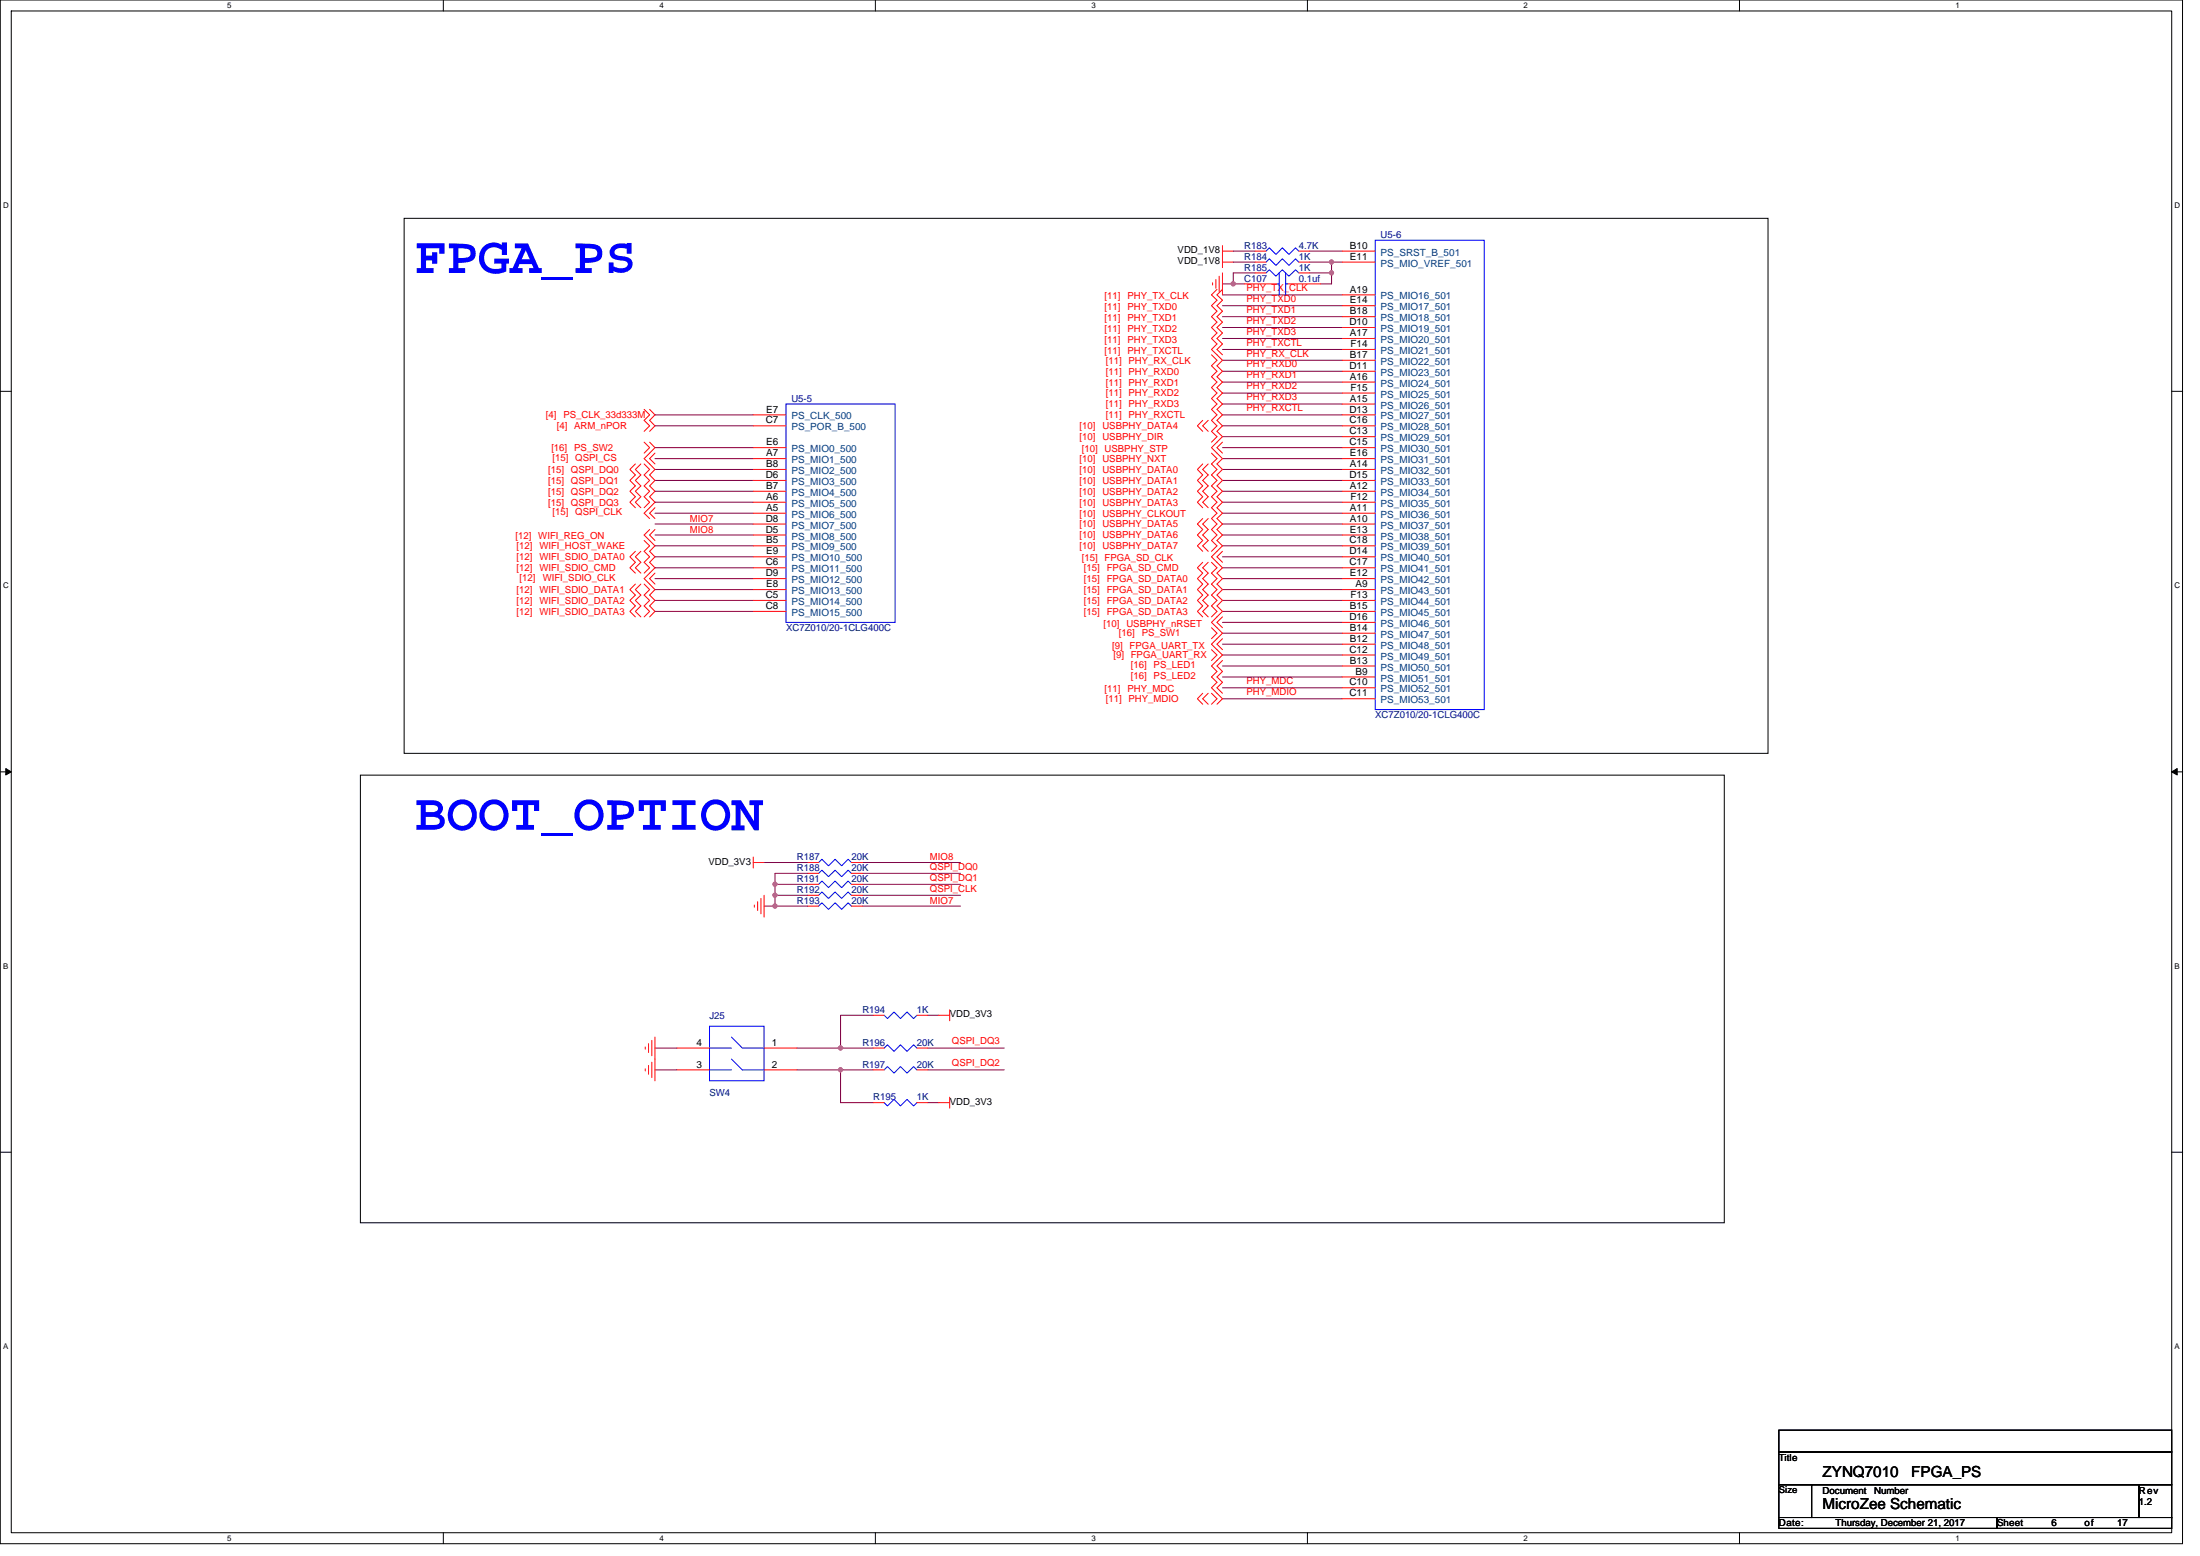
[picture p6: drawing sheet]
<svg xmlns="http://www.w3.org/2000/svg" width="297mm" height="210mm" viewBox="0 0 297 210" stroke-linecap="round" stroke-linejoin="round" font-family="sans-serif">
<path d="M0 0h294.7v208.3h-294.7zM1.5 1.5h291.7v205.3h-291.7z" fill="none" stroke="#000" stroke-width=".14"/>
<g fill="#fff">
<path d="M30.7 .1h.6v1.2h-.6z"/>
<path d="M30.7 207h.6v1.2h-.6z"/>
</g>
<path d="M59.9 0v1.5M59.9 206.8v1.5" fill="none" stroke="#000" stroke-width=".14"/>
<g fill="#fff">
<path d="M89 .1h.6v1.2h-.6z"/>
<path d="M89 207h.6v1.2h-.6z"/>
</g>
<path d="M118.2 0v1.5M118.2 206.8v1.5" fill="none" stroke="#000" stroke-width=".14"/>
<g fill="#fff">
<path d="M147.4 .1h.5v1.2h-.5z"/>
<path d="M147.4 207h.5v1.2h-.5z"/>
</g>
<path d="M176.5 0v1.5M176.5 206.8v1.5" fill="none" stroke="#000" stroke-width=".14"/>
<g fill="#fff">
<path d="M205.7 .1h.6v1.2h-.6z"/>
<path d="M205.7 207h.6v1.2h-.6z"/>
</g>
<path d="M234.9 0v1.5M234.9 206.8v1.5" fill="none" stroke="#000" stroke-width=".14"/>
<g fill="#fff">
<path d="M264 .1h.6v1.2h-.6z"/>
<path d="M264 207h.6v1.2h-.6z"/>
<path d="M.4 27.1h.8v1.2h-.8z"/>
<path d="M293.6 27.1h.7v1.2h-.7z"/>
<path d="M.4 78.5h.8v1.2h-.8z"/>
<path d="M293.6 78.5h.7v1.2h-.7z"/>
</g>
<path d="M0 52.8h1.5M293.2 52.8h1.5" fill="none" stroke="#000" stroke-width=".14"/>
<g fill="#fff">
<path d="M.4 129.8h.7v1.2h-.7z"/>
<path d="M293.6 129.8h.7v1.2h-.7z"/>
</g>
<path d="M0 104.2h1.5M293.2 104.2h1.5" fill="none" stroke="#000" stroke-width=".14"/>
<path d="M.8 103.7l.7 .5-.7 .4zM293.2 104.2l.8-.5v.9z" fill="#000" stroke="#000" stroke-width=".14"/>
<g fill="#fff">
<path d="M.4 181.1h.7v1.2h-.7z"/>
<path d="M293.6 181.1h.7v1.2h-.7z"/>
</g>
<path d="M54.6 29.5h184.1v72.2h-184.1zM48.7 104.6h184.1v60.4h-184.1zM0 155.5h1.5M293.2 155.5h1.5M240.2 193h53v2.9h-53zM240.2 195.9h53v4.5h-53zM240.2 200.4h4.4v4.4h-4.4zM240.2 204.8h29.4v1.4h-29.4zM244.6 200.4h44.2v4.4h-44.2zM269.6 204.8h23.6v1.4h-23.6zM288.8 200.4h4.4v4.4h-4.4z" fill="none" stroke="#000" stroke-width=".14"/>
<g fill="none" stroke="#800040" stroke-width=".14">
<path d="M165.1 39.8h16.1M165.1 38.3h1.4M166.5 38.3h1.5M166.5 33.9h3M166.5 35.4h3M169.5 36.8h-3v1.5M176.8 36.8h3M176.8 33.9h4.4M176.8 35.4h3M179.8 36.8v1.5h-1.5M179.8 35.4h1.4M179.8 35.4v1.4"/>
<path d="M88.4 57.5h13.3M88.4 56h13.3M165.1 45.7h16.1M165.1 44.2h16.1M165.1 42.7h16.1M165.1 41.3h16.1M165.1 48.6h16.1M165.1 54.5h16.1M165.1 50.1h16.1M165.1 53h16.1M165.1 47.2h16.1M165.1 56h16.1"/>
<path d="M165.1 51.6h16.1M165.1 57.5h16.1M165.1 58.9h16.1M88.4 73.7h13.3M88.4 70.7h13.3M88.4 63.4h13.3M88.4 66.3h13.3M88.4 64.8h13.3M88.4 67.8h13.3M88.4 61.9h13.3M88.4 69.3h13.3M88.4 60.4h13.3"/>
<path d="M88.4 76.6h13.3M88.4 79.6h13.3M88.4 75.1h13.3M88.4 78.1h13.3M88.4 72.2h13.3M165.1 67.8h16.1M165.1 66.3h16.1M165.1 64.8h16.1M165.1 70.7h16.1M165.1 73.7h16.1M165.1 72.2h16.1M165.1 61.9h16.1"/>
<path d="M165.1 63.4h16.1M165.1 69.3h16.1M165.1 60.4h16.1M165.1 75.1h16.1M165.1 76.6h16.1M165.1 79.6h16.1M165.1 78.1h16.1M88.4 81h13.3M88.4 82.5h13.3M165.1 94.3h16.1M165.1 92.8h16.1M165.1 86.9h16.1"/>
<path d="M165.1 88.4h16.1M165.1 84h16.1M165.1 81h16.1M165.1 82.5h16.1M165.1 89.9h16.1M165.1 91.4h16.1M165.1 85.4h16.1M103.2 116.4h5.9M104.6 119.3v1.5M104.6 119.3h4.5M109.1 117.9h-4.5v1.4M116.4 116.4h13.3"/>
<path d="M116.4 119.3h13.3M116.4 117.9h13.3M103.2 122.3h1.4M104.6 120.8h4.5M104.6 122.3h4.5M104.6 120.8v1.5M116.4 122.3h13.3M116.4 120.8h13.3M117.9 137h-4.4v4.4M125.3 137h1.4M88.4 144.4h3M88.4 141.4h3"/>
<path d="M107.6 141.4h5.9M107.6 144.4h5.9M113.5 144.4v4.4h4.4M113.5 141.4h4.4M113.5 144.4h4.4M125.3 148.8h1.4M125.3 144.4h10.3M125.3 141.4h10.3"/>
</g>
<g fill="#f0f" stroke="#f0f" stroke-width=".14">
<circle cx="179.8" cy="35.4" r=".29"/>
<circle cx="179.8" cy="36.8" r=".29"/>
<circle cx="166.5" cy="38.3" r=".29"/>
<circle cx="104.6" cy="119.3" r=".29"/>
<circle cx="104.6" cy="122.3" r=".29"/>
<circle cx="104.6" cy="120.8" r=".29"/>
<circle cx="113.5" cy="141.4" r=".29"/>
<circle cx="113.5" cy="144.4" r=".29"/>
</g>
<g fill="none" stroke="#f00" stroke-width=".14">
<path d="M163.7 38.2v.3M164.2 37.7v1.2M164.3 39.1l-.7 .7 .7 .7-.7 .8 .7 .7-.7 .7 .7 .8-.7 .7 .7 .7-.7 .8 .7 .7-.7 .8 1.5 1.4-.8 .8 .8 .7-.8 .7 .8 .8-.8 .7 .8 .7-.8 .8 .8 .7-.8 .7 .8 .8-.8 .7 .8 .8-.8 .7 .8 .7-1.5 1.5 1.5 1.5-.8 .7 .8 .8-.8 .7 .8 .7-.8 .8 .8 .7-.8 .7 .8 .8-.8 .7 .8 .8-.8 .7 .8 .7-.8 .8 .8 .7-.8 .7 .8 .8-1.5 1.4 1.5 1.5-.8 .7 .8 .8-.8 .7 .8 .8-.8 .7 .8 .7-.8 .8 .8 .7-1.5 1.5 1.5 1.4-1.5 1.5 1.5 1.5-1.5 1.5 .7 .7-.7 .8 .7 .7-.7 .7 1.5 1.5-.8 .7M164.6 37.3v2M165.1 39.1l-.8 .7 .8 .7-.8 .8 .8 .7-.8 .7 .8 .8-.8 .7 .8 .7-.8 .8 .8 .7-.8 .8 .8 .7M165.1 33.9h1.4M165.1 33.1v3M165.1 35.4h1.4M165.1 36.8v3M168 38.3h4.4M169.5 35.4h1.4M169.5 36.8h1.4"/>
<path d="M169.5 33.9h1.4M173.9 38.3h4.4M175.4 35.4h1.4M175.4 36.8h1.4M175.4 33.9h1.4M181.2 35.4h4.5M181.2 33.9h4.5M181.2 39.8h4.5M87 55.2l.7 .8-.7 .7 .7 .8-.7 .7M87 59.7l.7 .7-.7 .8M87.7 59.7l.7 .7-1.4 1.5 1.4 1.5-.7 .7 .7 .7-.7 .8 .7 .7-.7 .7 .7 .8-1.4 1.5 .7 .7M87.7 55.2l.7 .8-.7 .7 .7 .8-.7 .7"/>
<path d="M101.7 56h4.4M101.7 57.5h4.4M162.4 56.7l-.7 .8 .7 .7M163.1 56.7l-.7 .8 .7 .7M163.6 47.9l.7 .7-.7 .8 .7 .7-.7 .7 .7 .8-.7 .7 .7 .7-.7 .8 .7 .7-.7 .7 .7 .8-.7 .7 .7 .8-.7 .7 .7 .7-.7 .8M165.1 59.7l-.8 .7 .8 .8M181.2 41.3h4.5M181.2 44.2h4.5M181.2 47.2h4.5M181.2 50.1h4.5M181.2 53h4.5M181.2 56h4.5"/>
<path d="M181.2 58.9h4.5M181.2 42.7h4.5M181.2 45.7h4.5M181.2 48.6h4.5M181.2 51.6h4.5M181.2 54.5h4.5M181.2 57.5h4.5M85.8 62.6l-.8 .8 .8 .7-.8 .7 .8 .8-.8 .7 .8 .7-.8 .8 .8 .7M85.8 78.8l-.8 .8 .8 .7-.8 .7 .8 .8-.8 .7 .8 .7M85.8 74.4l-.8 .7 .8 .8-.8 .7 .8 .7M86.5 62.6l-.7 .8 .7 .7-.7 .7 .7 .8-.7 .7 .7 .7-.7 .8 .7 .7M86.5 78.8l-.7 .8 .7 .7-.7 .7 .7 .8-.7 .7 .7 .7"/>
<path d="M86.5 74.4l-.7 .7 .7 .8-.7 .7 .7 .7M87 62.6l.7 .8-.7 .7 .7 .7-.7 .8 .7 .7-.7 .7 .7 .8-.7 .7M87 78.8l.7 .8-.7 .7 .7 .7-.7 .8 .7 .7-.7 .7M87 72.9l.7 .8-.7 .7 .7 .7-.7 .8 .7 .7-.7 .7M87.7 71.5l-.7 .7 1.4 1.5-.7 .7 .7 .7-.7 .8 .7 .7-1.4 1.5 1.4 1.5-.7 .7 .7 .7-.7 .8 .7 .7-.7 .7M88.4 61.2l-.7 .7 .7 .7M88.4 68.5l-.7 .8 .7 .7M88.4 77.3l-.7 .8 .7 .7M88.4 71.5l-.7 .7 .7 .7M101.7 79.6h4.4M101.7 78.1h4.4M101.7 76.6h4.4"/>
<path d="M101.7 75.1h4.4M101.7 73.7h4.4M101.7 72.2h4.4M101.7 70.7h4.4M101.7 69.3h4.4M101.7 67.8h4.4M101.7 66.3h4.4M101.7 64.8h4.4M101.7 63.4h4.4M101.7 61.9h4.4M101.7 60.4h4.4M162.4 62.6l-.7 .8 .7 .7-.7 .7 .7 .8-.7 .7 .7 .7-.7 .8 .7 .7"/>
<path d="M162.4 70l-.7 .7 .7 .8-.7 .7 .7 .7-.7 .8 .7 .7M162.4 75.9l-.7 .7 .7 .7-.7 .8 .7 .7-.7 .8 .7 .7-.7 .7 .7 .8-.7 .7 .7 .7M163.1 62.6l-.7 .8 .7 .7-.7 .7 .7 .8-.7 .7 .7 .7-.7 .8 .7 .7M163.1 70l-.7 .7 .7 .8-.7 .7 .7 .7-.7 .8 .7 .7M163.1 75.9l-.7 .7 .7 .7-.7 .8 .7 .7-.7 .8 .7 .7-.7 .7 .7 .8-.7 .7 .7 .7M163.6 61.2l.7 .7-.7 .7 .7 .8-.7 .7 .7 .7-.7 .8 .7 .7-.7 .7 .7 .8-.7 .7 .7 .8-.7 .7 .7 .7-.7 .8 .7 .7-.7 .7 .7 .8-.7 .7M163.6 75.9l.7 .7-.7 .7 .7 .8-.7 .7 .7 .8-.7 .7 .7 .7-.7 .8 .7 .7-.7 .7M165.1 74.4l-.8 .7 .8 .8M181.2 61.9h4.5M181.2 64.8h4.5M181.2 67.8h4.5M181.2 72.2h4.5"/>
<path d="M181.2 75.1h4.5M181.2 78.1h4.5M181.2 60.4h4.5M181.2 63.4h4.5M181.2 66.3h4.5M181.2 69.3h4.5M181.2 70.7h4.5M181.2 73.7h4.5M181.2 76.6h4.5M181.2 79.6h4.5M101.7 82.5h4.4M101.7 81h4.4"/>
<path d="M162.4 93.6l-.7 .7 .7 .7M163.1 93.6l-.7 .7 .7 .7M163.6 87.7l.7 .7-.7 .7M163.6 84.7l.7 .7-.7 .8M163.6 93.6l.7 .7-.7 .7M165.1 89.1l-.8 .8 .8 .7-.8 .8 .8 .7-.8 .7 .8 .8M165.1 86.2l-.8 .7 .8 .8M165.1 83.2l-.8 .8 .8 .7M181.2 81h4.5M181.2 84h4.5M181.2 86.9h4.5M181.2 89.9h4.5"/>
<path d="M181.2 92.8h4.5M181.2 82.5h4.5M181.2 85.4h4.5M181.2 88.4h4.5M181.2 91.4h4.5M181.2 94.3h4.5M101.7 116.4h1.5M101.7 115.7v1.4M109.1 119.3h1.4M109.1 116.4h1.4M109.1 117.9h1.4M115 119.3h1.4"/>
<path d="M115 116.4h1.4M115 117.9h1.4M88.4 140v5.9M101.9 122.1v.3M102.3 121.7v1.2M102.7 121.2v2.1M103.2 120.8v3M109.1 120.8h1.4M109.1 122.3h1.4M115 120.8h1.4M115 122.3h1.4M117.9 137h1.5"/>
<path d="M123.8 137h1.5M126.7 137h1.5M128.2 136.3v1.5M87.1 141.3v.3M87.1 144.2v.3M87.6 140.8v1.2M87.6 143.8v1.2M88 140.4v2.1M88 143.3v2.1M91.4 144.4h4.4M91.4 141.4h4.4M103.2 141.4h4.4"/>
<path d="M103.2 144.4h4.4M117.9 141.4h1.5M117.9 144.4h1.5M117.9 148.8h1.5M123.8 141.4h1.5M123.8 144.4h1.5M123.8 148.8h1.5M126.7 148.8h1.5M128.2 148.1v1.4"/>
</g>
<g fill="none" stroke="#00f" stroke-width=".14">
<path d="M170.9 35.4l.5-.5 .9 .9 .8-.9 .9 .9 .9-.9 .5 .5M170.9 36.8l.5-.4 .9 .9 .8-.9 .9 .9 .9-.9 .5 .4M170.9 33.9l.5-.5 .9 .9 .8-.9 .9 .9 .9-.9 .5 .5M172.4 38.3h.3M172.7 36.8v3M173.6 38.3h.3M173.6 36.8v3M185.7 32.4h14.7v63.4h-14.7zM106.1 54.5h14.8v29.5h-14.8zM110.5 119.3l.5-.4 .9 .9 .9-.9 .8 .9 .9-.9 .5 .4M110.5 116.4l.5-.4 .9 .8 .9-.8 .8 .8 .9-.8 .5 .4M110.5 117.9l.5-.5 .9 .9 .9-.9 .8 .9 .9-.9 .5 .5"/>
<path d="M95.8 138.5h7.4v7.4h-7.4zM98.8 140l1.4 1.4h3M110.5 120.8l.5-.4 .9 .8 .9-.8 .8 .8 .9-.8 .5 .4M110.5 122.3l.5-.5 .9 .9 .9-.9 .8 .9 .9-.9 .5 .5M119.4 137l.4 .5 .9-.9 .9 .9 .9-.9 .9 .9 .4-.5M95.8 141.4h3M95.8 144.4h3M98.8 142.9l1.4 1.5h3M119.4 141.4l.4-.4 .9 .9 .9-.9 .9 .9 .9-.9 .4 .4M119.4 144.4l.4-.5 .9 .9 .9-.9 .9 .9 .9-.9 .4 .5M119.4 148.8l.4 .4 .9-.8 .9 .8 .9-.8 .9 .8 .4-.4"/>
</g>
<g font-size="7.1" fill="#00f">
<text x="56" y="36.8">FPGA_PS</text>
<text x="56" y="112">BOOT_OPTION</text>
</g>
<g font-size="2.1">
<text x="246.1" y="203.7">MicroZee Schematic</text>
<text x="246.1" y="199.3">ZYNQ7010</text>
<text x="258.1" y="199.3">FPGA_PS</text>
</g>
<g font-size="1.3">
<text x="159" y="34.2">VDD_1V8</text>
<text x="159" y="35.7">VDD_1V8</text>
<text x="182.3" y="35.1">E11</text>
<text x="182.3" y="33.6">B10</text>
<text x="182.3" y="40.9">E14</text>
<text x="182.3" y="39.5">A19</text>
<text x="182.2" y="43.9">D10</text>
<text x="182.3" y="42.4">B18</text>
<text x="182.3" y="45.4">A17</text>
<text x="182.3" y="46.8">F14</text>
<text x="182.2" y="49.8">D11</text>
<text x="182.3" y="48.3">B17</text>
<text x="182.3" y="51.2">A16</text>
<text x="182.3" y="52.7">F15</text>
<text x="103.4" y="57.2">C7</text>
<text x="103.5" y="55.7">E7</text>
<text x="182.2" y="55.7">D13</text>
<text x="182.2" y="58.6">C13</text>
<text x="182.2" y="57.2">C16</text>
<text x="182.3" y="54.2">A15</text>
<text x="103.4" y="64.5">D6</text>
<text x="103.5" y="66">B7</text>
<text x="103.5" y="63">B8</text>
<text x="103.5" y="61.6">A7</text>
<text x="103.5" y="60.1">E6</text>
<text x="182.2" y="64.5">D15</text>
<text x="182.2" y="60.1">C15</text>
<text x="182.3" y="61.6">E16</text>
<text x="182.3" y="63">A14</text>
<text x="182.3" y="66">A12</text>
<text x="103.4" y="71.9">D5</text>
<text x="103.4" y="70.4">D8</text>
<text x="103.5" y="68.9">A5</text>
<text x="103.5" y="67.5">A6</text>
<text x="182.3" y="71.9">E13</text>
<text x="182.3" y="68.9">A11</text>
<text x="182.3" y="70.4">A10</text>
<text x="182.3" y="67.5">F12</text>
<text x="103.4" y="77.8">D9</text>
<text x="103.4" y="76.3">C6</text>
<text x="103.5" y="74.8">E9</text>
<text x="103.5" y="73.3">B5</text>
<text x="182.2" y="74.8">D14</text>
<text x="182.2" y="73.3">C18</text>
<text x="182.2" y="76.3">C17</text>
<text x="182.3" y="77.8">E12</text>
<text x="103.4" y="82.2">C8</text>
<text x="103.4" y="80.7">C5</text>
<text x="103.5" y="79.2">E8</text>
<text x="182.2" y="83.7">D16</text>
<text x="182.3" y="82.2">B15</text>
<text x="182.3" y="80.7">F13</text>
<text x="183" y="79.2">A9</text>
<text x="182.2" y="88.1">C12</text>
<text x="182.3" y="86.6">B12</text>
<text x="182.3" y="89.6">B13</text>
<text x="182.3" y="85.1">B14</text>
<text x="182.2" y="92.5">C10</text>
<text x="182.2" y="94">C11</text>
<text x="183" y="91">B9</text>
<text x="95.6" y="116.7">VDD_3V3</text>
<text x="128.2" y="137.3">VDD_3V3</text>
<text x="94" y="141.1">4</text>
<text x="104.2" y="141.1">1</text>
<text x="94" y="144.1">3</text>
<text x="104.2" y="144.1">2</text>
<text x="128.2" y="149.1">VDD_3V3</text>
<text x="240.2" y="197.1">Title</text>
<text x="240.2" y="201.5">Size</text>
<text x="246.1" y="201.5">Document</text>
<text x="253" y="201.5">Number</text>
<text x="288.8" y="201.5">Rev</text>
<text x="288.8" y="203">1.2</text>
<text x="240.2" y="206">Date:</text>
<text x="247.8" y="206">Thursday, December 21, 2017</text>
<text x="269.6" y="206">Sheet</text>
<text x="277" y="206">6</text>
<text x="281.4" y="206">of</text>
<text x="285.9" y="206">17</text>
</g>
<g font-size="1.3" fill="#000080">
<text x="168" y="35.1">R184</text>
<text x="168" y="33.6">R183</text>
<text x="175.4" y="35.1">1K</text>
<text x="175.4" y="33.6">4.7K</text>
<text x="186.4" y="32.1">U5-6</text>
<text x="168" y="36.6">R185</text>
<text x="168" y="38">C107</text>
<text x="175.4" y="36.6">1K</text>
<text x="175.4" y="38">0.1uf</text>
<text x="106.8" y="54.2">U5-5</text>
<text x="106.1" y="85.2">XC7Z010/20-1CLG400C</text>
<text x="185.7" y="96.9">XC7Z010/20-1CLG400C</text>
<text x="107.6" y="119">R191</text>
<text x="107.6" y="116.1">R187</text>
<text x="107.6" y="117.6">R188</text>
<text x="115" y="119">20K</text>
<text x="115" y="116.1">20K</text>
<text x="115" y="117.6">20K</text>
<text x="107.6" y="120.5">R192</text>
<text x="107.6" y="122">R193</text>
<text x="115" y="120.5">20K</text>
<text x="115" y="122">20K</text>
<text x="95.8" y="137.5">J25</text>
<text x="116.4" y="136.7">R194</text>
<text x="123.8" y="136.7">1K</text>
<text x="116.4" y="141.1">R196</text>
<text x="123.8" y="141.1">20K</text>
<text x="95.8" y="147.9">SW4</text>
<text x="116.4" y="144.1">R197</text>
<text x="117.9" y="148.5">R195</text>
<text x="123.8" y="144.1">20K</text>
<text x="123.8" y="148.5">1K</text>
</g>
<g font-size="1.3" fill="#004080">
<text x="186.4" y="36">PS_MIO_VREF_501</text>
<text x="186.4" y="34.5">PS_SRST_B_501</text>
<text x="186.4" y="41.9">PS_MIO17_501</text>
<text x="186.4" y="40.4">PS_MIO16_501</text>
<text x="186.4" y="44.8">PS_MIO19_501</text>
<text x="186.4" y="47.8">PS_MIO21_501</text>
<text x="186.4" y="43.3">PS_MIO18_501</text>
<text x="186.4" y="46.3">PS_MIO20_501</text>
<text x="186.4" y="50.7">PS_MIO23_501</text>
<text x="186.4" y="53.7">PS_MIO25_501</text>
<text x="186.4" y="49.2">PS_MIO22_501</text>
<text x="186.4" y="52.2">PS_MIO24_501</text>
<text x="106.9" y="56.6">PS_CLK_500</text>
<text x="106.9" y="58.1">PS_POR_B_500</text>
<text x="186.4" y="56.6">PS_MIO27_501</text>
<text x="186.4" y="59.5">PS_MIO29_501</text>
<text x="186.4" y="55.1">PS_MIO26_501</text>
<text x="186.4" y="58.1">PS_MIO28_501</text>
<text x="106.9" y="65.4">PS_MIO3_500</text>
<text x="106.9" y="64">PS_MIO2_500</text>
<text x="106.9" y="62.5">PS_MIO1_500</text>
<text x="106.9" y="61">PS_MIO0_500</text>
<text x="186.4" y="62.5">PS_MIO31_501</text>
<text x="186.4" y="65.4">PS_MIO33_501</text>
<text x="186.4" y="61">PS_MIO30_501</text>
<text x="186.4" y="64">PS_MIO32_501</text>
<text x="106.9" y="71.3">PS_MIO7_500</text>
<text x="106.9" y="69.9">PS_MIO6_500</text>
<text x="106.9" y="68.4">PS_MIO5_500</text>
<text x="106.9" y="66.9">PS_MIO4_500</text>
<text x="186.4" y="68.4">PS_MIO35_501</text>
<text x="186.4" y="66.9">PS_MIO34_501</text>
<text x="186.4" y="69.9">PS_MIO36_501</text>
<text x="186.4" y="71.3">PS_MIO37_501</text>
<text x="106.9" y="77.2">PS_MIO11_500</text>
<text x="106.9" y="75.8">PS_MIO10_500</text>
<text x="106.9" y="74.3">PS_MIO9_500</text>
<text x="106.9" y="72.8">PS_MIO8_500</text>
<text x="186.4" y="72.8">PS_MIO38_501</text>
<text x="186.4" y="75.8">PS_MIO40_501</text>
<text x="186.4" y="74.3">PS_MIO39_501</text>
<text x="186.4" y="77.2">PS_MIO41_501</text>
<text x="106.9" y="83.1">PS_MIO15_500</text>
<text x="106.9" y="81.6">PS_MIO14_500</text>
<text x="106.9" y="80.2">PS_MIO13_500</text>
<text x="106.9" y="78.7">PS_MIO12_500</text>
<text x="186.4" y="78.7">PS_MIO42_501</text>
<text x="186.4" y="81.6">PS_MIO44_501</text>
<text x="186.4" y="80.2">PS_MIO43_501</text>
<text x="186.4" y="83.1">PS_MIO45_501</text>
<text x="186.4" y="84.6">PS_MIO46_501</text>
<text x="186.4" y="87.5">PS_MIO48_501</text>
<text x="186.4" y="86.1">PS_MIO47_501</text>
<text x="186.4" y="89">PS_MIO49_501</text>
<text x="186.4" y="90.5">PS_MIO50_501</text>
<text x="186.4" y="93.4">PS_MIO52_501</text>
<text x="186.4" y="92">PS_MIO51_501</text>
<text x="186.4" y="94.9">PS_MIO53_501</text>
</g>
<g font-size="1.3" fill="#f00">
<text x="149.1" y="40.4">[11]</text>
<text x="149.1" y="41.8">[11]</text>
<text x="152.2" y="40.4">PHY_TX_CLK</text>
<text x="152.2" y="41.8">PHY_TXD0</text>
<text x="168.3" y="40.7">PHY_TXD0</text>
<text x="168.3" y="39.3">PHY_TX_CLK</text>
<text x="149.1" y="43.3">[11]</text>
<text x="149.1" y="46.3">[11]</text>
<text x="149.1" y="44.8">[11]</text>
<text x="149.1" y="47.8">[11]</text>
<text x="152.2" y="43.3">PHY_TXD1</text>
<text x="152.2" y="46.3">PHY_TXD3</text>
<text x="152.2" y="44.8">PHY_TXD2</text>
<text x="152.2" y="47.8">PHY_TXCTL</text>
<text x="168.3" y="45.2">PHY_TXD3</text>
<text x="168.3" y="43.7">PHY_TXD2</text>
<text x="168.3" y="42.2">PHY_TXD1</text>
<text x="168.3" y="46.7">PHY_TXCTL</text>
<text x="149.3" y="50.5">[11]</text>
<text x="149.3" y="49.1">[11]</text>
<text x="149.3" y="53.5">[11]</text>
<text x="149.3" y="52">[11]</text>
<text x="152.4" y="50.5">PHY_RXD0</text>
<text x="152.4" y="49.1">PHY_RX_CLK</text>
<text x="152.4" y="53.5">PHY_RXD2</text>
<text x="152.4" y="52">PHY_RXD1</text>
<text x="168.3" y="48.1">PHY_RX_CLK</text>
<text x="168.3" y="49.6">PHY_RXD0</text>
<text x="168.3" y="52.5">PHY_RXD2</text>
<text x="168.3" y="51.1">PHY_RXD1</text>
<text x="73.7" y="56.4">[4]</text>
<text x="75.2" y="57.9">[4] ARM_nPOR</text>
<text x="76.1" y="56.4">PS_CLK_33d333M</text>
<text x="145.8" y="57.9">[10]</text>
<text x="145.8" y="59.4">[10]</text>
<text x="148.8" y="57.9">USBPHY_DATA4</text>
<text x="148.8" y="59.4">USBPHY_DIR</text>
<text x="149.3" y="56.4">[11]</text>
<text x="149.3" y="55">[11]</text>
<text x="152.4" y="56.4">PHY_RXCTL</text>
<text x="152.4" y="55">PHY_RXD3</text>
<text x="168.3" y="54">PHY_RXD3</text>
<text x="168.3" y="55.5">PHY_RXCTL</text>
<text x="74" y="63.8">[15]</text>
<text x="74" y="65.3">[15]</text>
<text x="74.4" y="60.9">[16]</text>
<text x="74.6" y="62.2">[15]</text>
<text x="77.1" y="63.8">QSPI_DQ0</text>
<text x="77.1" y="65.3">QSPI_DQ1</text>
<text x="77.5" y="60.9">PS_SW2</text>
<text x="77.7" y="62.2">QSPI_CS</text>
<text x="145.8" y="65.3">[10]</text>
<text x="145.8" y="63.8">[10]</text>
<text x="145.8" y="62.3">[10]</text>
<text x="146" y="61">[10]</text>
<text x="148.8" y="65.3">USBPHY_DATA1</text>
<text x="148.8" y="63.8">USBPHY_DATA0</text>
<text x="148.8" y="62.3">USBPHY_NXT</text>
<text x="149.1" y="61">USBPHY_STP</text>
<text x="74" y="66.8">[15]</text>
<text x="74" y="68.2">[15]</text>
<text x="74.6" y="69.6">[15]</text>
<text x="77.1" y="66.8">QSPI_DQ2</text>
<text x="77.1" y="68.2">QSPI_DQ3</text>
<text x="77.7" y="69.6">QSPI_CLK</text>
<text x="93.2" y="71.9">MIO8</text>
<text x="93.2" y="70.4">MIO7</text>
<text x="145.8" y="66.8">[10]</text>
<text x="145.8" y="71.2">[10]</text>
<text x="145.8" y="68.2">[10]</text>
<text x="145.8" y="69.7">[10]</text>
<text x="148.8" y="66.8">USBPHY_DATA2</text>
<text x="148.8" y="71.2">USBPHY_DATA5</text>
<text x="148.8" y="68.2">USBPHY_DATA3</text>
<text x="148.8" y="69.7">USBPHY_CLKOUT</text>
<text x="69.6" y="72.8">[12]</text>
<text x="69.7" y="77.1">[12]</text>
<text x="69.7" y="75.6">[12]</text>
<text x="69.7" y="74.1">[12]</text>
<text x="72.7" y="72.8">WIFI_REG_ON</text>
<text x="72.8" y="77.1">WIFI_SDIO_CMD</text>
<text x="72.8" y="75.6">WIFI_SDIO_DATA0</text>
<text x="72.8" y="74.1">WIFI_HOST_WAKE</text>
<text x="145.8" y="74.1">[10]</text>
<text x="145.8" y="72.6">[10]</text>
<text x="146" y="75.7">[15]</text>
<text x="146.3" y="77.1">[15]</text>
<text x="148.8" y="74.1">USBPHY_DATA7</text>
<text x="148.8" y="72.6">USBPHY_DATA6</text>
<text x="149.1" y="75.7">FPGA_SD_CLK</text>
<text x="149.4" y="77.1">FPGA_SD_CMD</text>
<text x="69.7" y="81.5">[12]</text>
<text x="69.7" y="83">[12]</text>
<text x="69.7" y="80">[12]</text>
<text x="70.2" y="78.4">[12]</text>
<text x="72.8" y="81.5">WIFI_SDIO_DATA2</text>
<text x="72.8" y="83">WIFI_SDIO_DATA3</text>
<text x="72.8" y="80">WIFI_SDIO_DATA1</text>
<text x="73.3" y="78.4">WIFI_SDIO_CLK</text>
<text x="146.3" y="81.5">[15]</text>
<text x="146.3" y="80">[15]</text>
<text x="146.3" y="83">[15]</text>
<text x="146.3" y="78.5">[15]</text>
<text x="149.4" y="81.5">FPGA_SD_DATA2</text>
<text x="149.4" y="80">FPGA_SD_DATA1</text>
<text x="149.4" y="83">FPGA_SD_DATA3</text>
<text x="149.4" y="78.5">FPGA_SD_DATA0</text>
<text x="149" y="84.6">[10]</text>
<text x="150.2" y="87.5">[9] FPGA_UART_TX</text>
<text x="150.3" y="88.9">[9] FPGA_UART_RX</text>
<text x="151" y="85.9">[16]</text>
<text x="152.1" y="84.6">USBPHY_nRSET</text>
<text x="154.2" y="85.9">PS_SW1</text>
<text x="149.1" y="93.4">[11]</text>
<text x="149.3" y="94.7">[11]</text>
<text x="152.2" y="93.4">PHY_MDC</text>
<text x="152.4" y="94.7">PHY_MDIO</text>
<text x="152.7" y="90.2">[16]</text>
<text x="152.7" y="91.7">[16]</text>
<text x="155.8" y="90.2">PS_LED1</text>
<text x="155.8" y="91.7">PS_LED2</text>
<text x="168.3" y="93.8">PHY_MDIO</text>
<text x="168.3" y="92.3">PHY_MDC</text>
<text x="125.6" y="116.1">MIO8</text>
<text x="125.6" y="118.8">QSPI_DQ1</text>
<text x="125.6" y="117.3">QSPI_DQ0</text>
<text x="125.6" y="122">MIO7</text>
<text x="125.6" y="120.3">QSPI_CLK</text>
<text x="128.5" y="143.9">QSPI_DQ2</text>
<text x="128.5" y="140.9">QSPI_DQ3</text>
</g>
<g font-size="1.1">
<text x="30.7" y="1.1">5</text>
<text x="89" y="1.1">4</text>
<text x="147.4" y="1.1">3</text>
<text x="205.7" y="1.1">2</text>
<text x="264" y="1.1">1</text>
<text x=".4" y="28.1">D</text>
<text x="293.6" y="28.1">D</text>
<text x=".4" y="79.4">C</text>
<text x="293.6" y="79.4">C</text>
<text x=".4" y="130.8">B</text>
<text x="293.6" y="130.8">B</text>
<text x=".4" y="182.1">A</text>
<text x="293.6" y="182.1">A</text>
<text x="30.7" y="207.9">5</text>
<text x="89" y="207.9">4</text>
<text x="147.4" y="207.9">3</text>
<text x="205.7" y="207.9">2</text>
<text x="264" y="207.9">1</text>
</g>
</svg>
